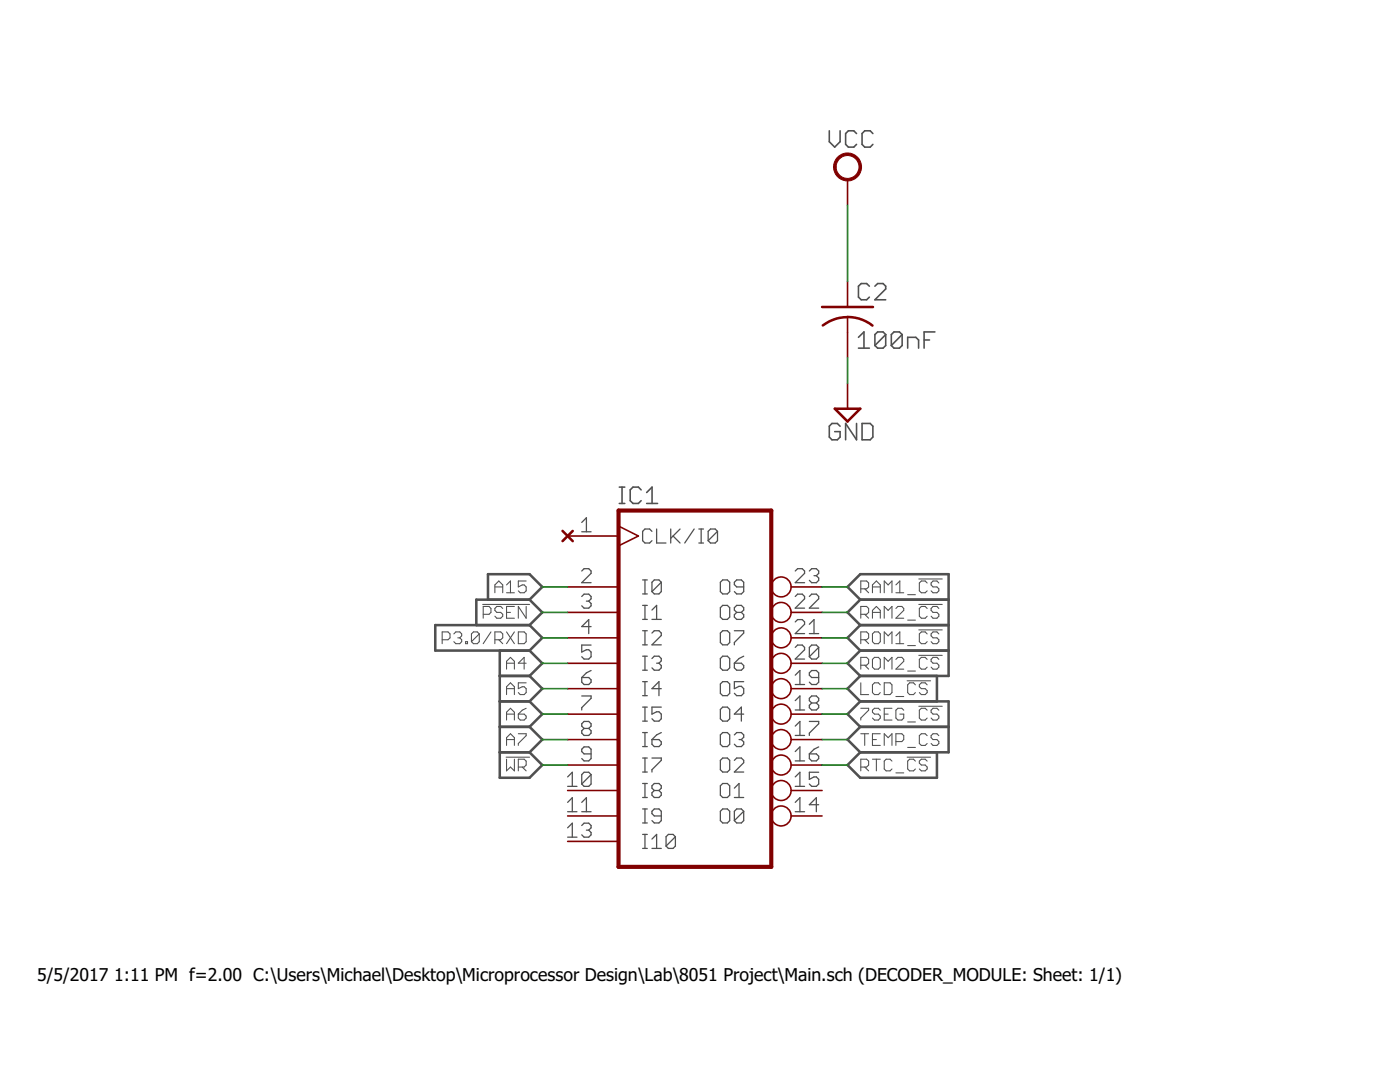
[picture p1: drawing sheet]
<svg xmlns="http://www.w3.org/2000/svg" width="279mm" height="216mm" viewBox="0 0 279 216" stroke-linecap="round" stroke-linejoin="round" font-family="sans-serif">
<g fill="none" stroke="#505050" stroke-width=".32">
<path d="M165.5 26.1v2.2l1.1 1.1 1.1-1.1v-2.2M170.9 26.6l-.5-.5h-1.1l-.5 .5v2.2l.5 .6h1.1l.5-.6M174.2 26.6l-.5-.5h-1.1l-.6 .5v2.2l.6 .6h1.1l.5-.6M173.5 57.1l-.5-.5h-1.1l-.6 .5v2.2l.6 .5h1.1l.5-.5M174.6 57.1l.6-.5h1l.6 .5v.6l-2.2 2.1h2.2M171.3 67.3l1.1-1.1v3.3M171.3 69.5h2.2M176.8 66.8v2.1l-.6 .6h-1l-.6-.6M176.8 66.8l-.6-.6h-1l-.6 .6v2.1M176.8 66.8l-2.2 2.1M180 66.8v2.1l-.5 .6h-1.1l-.5-.6M180 66.8l-.5-.6h-1.1l-.5 .6v2.1"/>
<path d="M180 66.8l-2.1 2.1M181.1 69.5v-2.2h1.7l.5 .5v1.7M184.4 67.8h1.1M186.6 66.2h-2.2v3.3M123.6 97.2h1.1M124.1 97.2v3.3M128 97.7l-.6-.5h-1.1l-.5 .5v2.2l.5 .6h1.1l.6-.6M129.1 98.3l1-1.1v3.3M167.7 85l-.6-.5h-1.1l-.5 .5v2.2l.5 .6h1.1l.6-.6v-1.1h-1.1M170.9 84.5v3.3l-2.1-3.3v3.3M172 84.5h1.7l.5 .5v2.2l-.5 .6h-1.7zM123.6 100.5h1.1"/>
<path d="M129.1 100.5h2.1"/>
</g>
<g fill="none" stroke="#505050" stroke-width=".25">
<path d="M116.1 113.9l.5-.4h.9l.5 .4v.5l-1.9 1.9h1.9M116.1 119l.5-.4h.9l.5 .4v.5l-.5 .5M116.1 104.2l.9-.9v2.8M116.1 106.1h1.9M117 120h.5M117.5 120l.5 .4v.5l-.5 .4h-.9l-.5-.4M128.2 118.5h1M128.2 115.7h1M128.7 115.7v2.8M130.1 106l-.5-.4h-.9l-.5 .4v1.9l.5 .5h.9l.5-.5M131 105.6v2.8h1.9M132 116.2v1.8l-.5 .5h-.9l-.5-.5"/>
<path d="M132 116.2l-.5-.5h-.9l-.5 .5v1.8M132 116.2l-1.9 1.8M133.9 105.6v2.8M134.3 107l1.4 1.4M135.7 105.6l-1.8 1.8M138.5 105.6l-1.8 2.8M139.5 105.6h.9M139.5 108.4h.9M139.9 105.6v2.8M143.2 106l-.5-.4h-.9l-.5 .4v1.9M143.2 106v1.9l-.5 .5h-.9l-.5-.5M143.2 106l-1.9 1.9"/>
<path d="M143.8 116.2l.4-.5h1l.4 .5v1.8l-.4 .5h-1l-.4-.5zM148.4 117.1h-1.4l-.4-.5v-.4l.4-.5h1l.4 .5v1.8l-.4 .5h-1l-.4-.5M158.7 113.9l.5-.4h.9l.5 .4v.5l-1.9 1.9h1.9M158.7 119l.5-.4h.9l.5 .4v.5l-1.9 1.8h1.9M161.5 113.9l.5-.4h.9l.5 .4v.5l-.5 .5M161.5 119l.5-.4h.9l.5 .4v.5l-1.9 1.8h1.9M162.5 114.9h.4M162.9 114.9l.5 .4v.5l-.5 .5h-.9l-.5-.5M116.1 135.2h1.4l.5 .5v.4l-.5 .5h-.9l-.5-.5zM116.1 138.9h1.9v.4l-1.9 1.9v.5M118 128.7h-1.9v1.4l.9-.5h.5l.5 .5v.9l-.5 .5h-.9l-.5-.5M118 125h-1.9l1.4-1.4v2.8"/>
<path d="M118 133.8l-1 .5-.9 .9M128.2 123.6h1M128.2 120.8h1M128.2 128.7h1M128.2 125.9h1M128.2 133.7h1M128.2 130.9h1M128.2 138.8h1M128.2 136h1M128.7 120.8v2.8M128.7 125.9v2.8M128.7 130.9v2.8"/>
<path d="M128.7 136v2.8M130.1 126.3l.5-.4h.9l.5 .4v.5l-1.9 1.9h1.9M130.1 131.4l.5-.5h.9l.5 .5v.5l-.5 .4M130.1 123.6h1.9M130.1 121.7l.9-.9v2.8M131 132.3h.5M131.5 132.3l.5 .5v.5l-.5 .4h-.9l-.5-.4M132 137.4h-1.9l1.4-1.4v2.8M143.8 121.3l.4-.5h1l.4 .5v1.8l-.4 .5h-1l-.4-.5zM143.8 126.3l.4-.4h1l.4 .4v1.9l-.4 .5h-1l-.4-.5zM143.8 131.4l.4-.5h1l.4 .5v1.9l-.4 .4h-1l-.4-.4zM143.8 136.5l.4-.5h1l.4 .5v1.8l-.4 .5h-1l-.4-.5z"/>
<path d="M146.6 125.9h1.8v.4l-1.8 1.9v.5M146.6 132.3h1.4l.4 .5v.5l-.4 .4h-1l-.4-.4zM147 122.2l-.4 .5v.4l.4 .5h1l.4-.5v-.4l-.4-.5M147 122.2l-.4-.5v-.4l.4-.5h1l.4 .5v.4l-.4 .5M147 122.2h1M148.4 136h-1.8v1.4l.9-.5h.5l.4 .5v.9l-.4 .5h-1l-.4-.5M148.4 130.9l-.9 .5-.9 .9M158.7 129.2l.5-.5h.9l.5 .5v.4l-1.9 1.9h1.9M158.7 136.6h1.9M158.7 134.7l.9-.9v2.8M158.7 139.8l.9-.9v2.8M158.7 124.1l.5-.5h.9l.5 .5v.5l-1.9 1.8h1.9"/>
<path d="M161.5 126.4h1.9M161.5 124.6l1-1v2.8M163.4 129.2l-.5-.5h-.9l-.5 .5v1.8M163.4 129.2v1.8l-.5 .5h-.9l-.5-.5M163.4 135.2h-1.4l-.5-.5v-.4l.5-.5h.9l.5 .5v1.8l-.5 .5h-.9l-.5-.5M163.4 129.2l-1.9 1.8M113.3 155l.9-.9v2.8M113.3 156.9h1.8M116.6 145.4l-.5-.5v-.5l.5-.4h.9l.5 .4v.5l-.5 .5M116.6 145.4l-.5 .4v.5l.5 .4h.9l.5-.4v-.5l-.5-.4M116.6 145.4h.9M118 150.4h-1.4l-.5-.4v-.5l.5-.5h.9l.5 .5v1.9l-.5 .4h-.9l-.5-.4"/>
<path d="M118 154.6v1.8l-.5 .5h-.9l-.5-.5M118 154.6l-.5-.5h-.9l-.5 .5v1.8M118 154.6l-1.9 1.8M128.2 143.9h1M128.2 141.1h1M128.2 149h1M128.2 146.2h1M128.2 154.1h1M128.2 151.3h1M128.2 159.1h1M128.2 156.3h1M128.7 141.1v2.8"/>
<path d="M128.7 146.2v2.8M128.7 151.3v2.8M128.7 156.3v2.8M130.1 147.6h1.4l.5 .4v.5l-.5 .5h-.9l-.5-.5zM130.1 151.3h1.9v.4l-1.9 1.9v.5M130.6 157.7l-.5-.4v-.5l.5-.5h.9l.5 .5v.5l-.5 .4M130.6 157.7l-.5 .5v.5l.5 .4h.9l.5-.4v-.5l-.5-.5M130.6 157.7h.9M132 141.1h-1.9v1.4l.9-.5h.5l.5 .5v.9l-.5 .5h-.9l-.5-.5M132 146.2l-1 .4-.9 1M143.8 141.6l.4-.5h1l.4 .5v1.8l-.4 .5h-1l-.4-.5zM143.8 146.6l.4-.4h1l.4 .4v1.9l-.4 .5h-1l-.4-.5z"/>
<path d="M143.8 156.8l.4-.5h1l.4 .5v1.9l-.4 .4h-1l-.4-.4zM143.8 151.7l.4-.4h1l.4 .4v1.9l-.4 .5h-1l-.4-.5zM146.6 146.6l.4-.4h1l.4 .4v.5l-.4 .5M146.6 151.7l.4-.4h1l.4 .4v.5l-1.8 1.9h1.8M146.6 159.1h1.8M146.6 157.3l.9-1v2.8M147.5 147.6h.5M148 147.6l.4 .4v.5l-.4 .5h-1l-.4-.5M148.4 142.5h-1.8l1.4-1.4v2.8M158.7 146.7h1.9M158.7 151.8h1.9M158.7 156.9h1.9"/>
<path d="M158.7 155l.9-.9v2.8M158.7 144.9l.9-.9v2.7M158.7 150l.9-1v2.8M158.7 141.7h1.9M161.5 144h1.9v.4l-1.9 1.9v.4M161.5 150.4h1.4l.5 .5v.5l-.5 .4h-.9l-.5-.4zM162 140.3l-.5-.5v-.5l.5-.4h.9l.5 .4v.5l-.5 .5M162 140.3l-.5 .4v.5l.5 .5h.9l.5-.5v-.5l-.5-.4M162 140.3h.9M163.4 154.1h-1.9v1.4l1-.5h.4l.5 .5v.9l-.5 .5h-.9l-.5-.5M163.4 149l-.9 .5-1 .9M113.3 160.1l.9-.9v2.8"/>
<path d="M113.3 165.2l.9-.9v2.7M113.3 162h1.8M113.3 167h1.8M116.1 164.7l.5-.4h.9l.5 .4v.5l-.5 .5M116.1 162h1.9M116.1 160.1l.9-.9v2.8M117 165.7h.5M117.5 165.7l.5 .4v.5l-.5 .4h-.9l-.5-.4M128.2 164.2h1M128.2 161.4h1M128.2 169.3h1M128.2 166.5h1"/>
<path d="M128.7 161.4v2.8M128.7 166.5v2.8M130.1 167.4l.9-.9v2.8M130.1 169.3h1.9M132 162.8h-1.4l-.5-.5v-.4l.5-.5h.9l.5 .5v1.8l-.5 .5h-.9l-.5-.5M134.8 167v1.8l-.5 .5h-.9l-.5-.5M134.8 167l-.5-.5h-.9l-.5 .5v1.8M134.8 167l-1.9 1.8M143.8 161.9l.4-.5h1l.4 .5v1.8l-.4 .5h-1l-.4-.5zM148.4 161.9v1.8l-.4 .5h-1l-.4-.5M148.4 161.9l-.4-.5h-1l-.4 .5v1.8M148.4 161.9l-1.8 1.8"/>
<path d="M158.7 160.1l.9-.9v2.8M158.7 162h1.9M163.4 160.6h-1.9l1.4-1.4v2.8"/>
</g>
<g fill="none" stroke="#505050" stroke-width=".51">
<path d="M97.4 119.7v-5.1h8.3l2.5 2.5-2.5 2.6M105.7 119.7h-10.6v5M105.7 119.7l2.5 2.5-2.5 2.5M171.7 119.7h17.6M171.7 119.7l-2.6-2.6 2.6-2.5h17.6v20.3h-17.6M171.7 119.7l-2.6 2.5 2.6 2.5M99.7 134.9h6M99.7 140h6M99.7 129.8v25.4h6l2.5-2.5-2.5-2.6M105.7 124.7h-18.8v5.1h18.8M105.7 124.7l2.5 2.6-2.5 2.5M105.7 129.8l2.5 2.6-2.5 2.5"/>
<path d="M105.7 134.9l2.5 2.5-2.5 2.6M105.7 140l2.5 2.5-2.5 2.5M171.7 124.7h17.6M171.7 140h17.6v10.1h-17.6M171.7 129.8l-2.6 2.6 2.6 2.5M171.7 129.8h17.6M171.7 134.9l-2.6 2.5 2.6 2.6M171.7 140l-2.6 2.5 2.6 2.5M171.7 124.7l-2.6 2.6 2.6 2.5M187 134.9v5.1M99.7 145h6M99.7 150.1h6"/>
<path d="M105.7 145l2.5 2.6-2.5 2.5M171.7 150.1l-2.6 2.6 2.6 2.5h15.3v-5.1M171.7 145h17.6M171.7 145l-2.6 2.6 2.6 2.5"/>
</g>
<g fill="none" stroke="#505050" stroke-width=".21">
<path d="M98.8 118.3v-1.6l.7-.8 .8 .8v1.6M98.8 117.1h1.5M101.1 116.7l.8-.8v2.4M101.1 118.3h1.6M105 115.9h-1.6v1.2l.8-.4h.4l.4 .4v.8l-.4 .4h-.8l-.4-.4M171.8 117.5h1.2l.4-.4v-.8l-.4-.4h-1.2v2.4M172.6 117.5l.8 .8M174.1 117.1h1.6M174.1 118.3v-1.6l.8-.8 .8 .8v1.6M176.5 118.3v-2.4l.7 .8 .8-.8v2.4M178.8 118.3h1.6M178.8 116.7l.8-.8v2.4"/>
<path d="M181.1 118.7h1.6M183.4 115.5h4.6M185 116.3l-.4-.4h-.7l-.4 .4v1.6l.4 .4h.7l.4-.4M187.4 116.3l-.4-.4h-.8l-.4 .4v.4l.4 .4h.8l.4 .4v.4l-.4 .4h-.8l-.4-.4M88.2 127.7h1.2l.4-.4v-.8l-.4-.4h-1.2v2.3M90.6 126.5l.4-.4h.8l.3 .4v.4l-.3 .4M91.4 127.3h.4M91.8 127.3l.3 .4v.3l-.3 .4h-.8l-.4-.4M92.9 128h.4v.4h-.4zM95.7 126.5l-.5-.4h-.7l-.4 .4v1.5M95.7 126.5v1.5l-.5 .4h-.7l-.4-.4M95.7 126.5l-1.6 1.5"/>
<path d="M96.3 120.6h9.4M96.4 122.6h1.2l.4-.4v-.8l-.4-.4h-1.2v2.4M98 126.1l-1.6 2.3M98.8 127.7h1.1l.4-.4v-.8l-.4-.4h-1.1v2.3M99.5 127.7l.8 .7M100.3 121.4l-.4-.4h-.8l-.3 .4v.4l.3 .4h.8l.4 .4v.4l-.4 .4h-.8l-.3-.4M101.1 122.2h.8M101.1 133.5v-1.5l.8-.8 .8 .8v1.5M101.1 138.6v-1.6l.8-.8 .8 .8v1.6M101.1 132.3h1.6M101.1 137.4h1.6M101.1 126.1l1.6 2.3"/>
<path d="M102.7 121h-1.6v2.4h1.6M102.7 126.1l-1.6 2.3M103.4 126.1h1.2l.4 .4v1.5l-.4 .4h-1.2zM105 121v2.4l-1.6-2.4v2.4M105 136.2h-1.6v1.2l.8-.4h.4l.4 .4v.8l-.4 .4h-.8l-.4-.4M105 132.3h-1.6l1.2-1.1v2.3M171.8 122.6h1.2l.4-.4v-.8l-.4-.4h-1.2v2.4M171.8 127.7h1.2l.4-.4v-.8l-.4-.4h-1.2v2.3M171.8 132.7h1.2l.4-.4v-.7l-.4-.4h-1.2v2.3M171.8 136.2v2.4h1.6M172.6 122.6l.8 .8M172.6 132.7l.8 .8"/>
<path d="M172.6 127.7l.8 .7M174.1 122.2h1.6M174.1 123.4v-1.6l.8-.8 .8 .8v1.6M174.5 126.1h.8l.4 .4v1.5l-.4 .4h-.8l-.4-.4v-1.5zM174.5 131.2h.8l.4 .4v1.5l-.4 .4h-.8l-.4-.4v-1.5zM175.7 136.7l-.4-.5h-.8l-.4 .5v1.5l.4 .4h.8l.4-.4M176.5 123.4v-2.4l.7 .8 .8-.8v2.4M176.5 128.4v-2.3l.7 .8 .8-.8v2.3M176.5 133.5v-2.3l.7 .8 .8-.8v2.3M176.5 136.2h1.1l.4 .5v1.5l-.4 .4h-1.1zM178.8 121.4l.4-.4h.8l.4 .4v.4l-1.6 1.6h1.6M178.8 126.9l.8-.8v2.3"/>
<path d="M178.8 131.6l.4-.4h.8l.4 .4v.4l-1.6 1.5h1.6M178.8 139h1.6M178.8 128.4h1.6M181 135.8h4.7M181.1 123.7h1.6M181.1 133.9h1.6M181.1 128.8h1.6M182.7 136.7l-.4-.5h-.8l-.4 .5v1.5l.4 .4h.8l.4-.4M183.4 120.6h4.6M183.4 130.8h4.6M183.4 125.7h4.6M185 121.4l-.4-.4h-.7l-.4 .4v1.6l.4 .4h.7l.4-.4"/>
<path d="M185 126.5l-.4-.4h-.7l-.4 .4v1.5l.4 .4h.7l.4-.4M185 131.6l-.4-.4h-.7l-.4 .4v1.5l.4 .4h.7l.4-.4M185 136.7l-.4-.5h-.7l-.4 .5v.3l.4 .4h.7l.4 .4v.4l-.4 .4h-.7l-.4-.4M187.4 121.4l-.4-.4h-.8l-.4 .4v.4l.4 .4h.8l.4 .4v.4l-.4 .4h-.8l-.4-.4M187.4 126.5l-.4-.4h-.8l-.4 .4v.4l.4 .4h.8l.4 .4v.3l-.4 .4h-.8l-.4-.4M187.4 131.6l-.4-.4h-.8l-.4 .4v.4l.4 .3h.8l.4 .4v.4l-.4 .4h-.8l-.4-.4M101 151.1h4.7M101.1 143.7v-1.6l.8-.8 .8 .8v1.6M101.1 148.7v-1.5l.8-.8 .8 .8v1.5M101.1 151.5v2.3l.8-.7 .8 .7v-2.3M101.1 142.5h1.6M101.1 147.6h1.6"/>
<path d="M103.4 142.5h1.2l.4 .4v.4l-.4 .4h-.8l-.4-.4zM103.4 146.4h1.6v.4l-1.6 1.6v.3M103.4 153.1h1.2l.4-.4v-.8l-.4-.4h-1.2v2.3M104.2 153.1l.8 .7M105 141.3l-.8 .4-.8 .8M171.8 141.3h1.6v.4l-1.6 1.6v.4M171.8 153.1h1.2l.4-.4v-.8l-.4-.4h-1.2v2.3M171.8 146.4h1.6M172.6 153.1l.8 .7M172.6 146.4v2.3M174.1 151.5h1.6M174.1 147.6h.8"/>
<path d="M174.9 151.5v2.3M175.7 141.7l-.4-.4h-.8l-.4 .4v.4l.4 .4h.8l.4 .4v.4l-.4 .4h-.8l-.4-.4M175.7 146.4h-1.6v2.3h1.6M176.5 148.7v-2.3l.7 .8 .8-.8v2.3M176.5 142.5h.7M178 141.3h-1.5v2.4h1.5M178 151.9l-.4-.4h-.8l-.3 .4v1.5l.3 .4h.8l.4-.4M178.8 148h1.2l.4-.4v-.8l-.4-.4h-1.2v2.3M178.8 154.2h1.6M180.4 141.7l-.4-.4h-.8l-.4 .4v1.6l.4 .4h.8l.4-.4v-.8h-.8M181 151.1h4.7M181.1 144.1h1.6"/>
<path d="M181.1 149.1h1.6M182.7 151.9l-.4-.4h-.8l-.4 .4v1.5l.4 .4h.8l.4-.4M183.4 140.9h4.6M185 141.7l-.4-.4h-.7l-.4 .4v1.6l.4 .4h.7l.4-.4M185 146.8l-.4-.4h-.7l-.4 .4v1.6l.4 .3h.7l.4-.3M185 151.9l-.4-.4h-.7l-.4 .4v.4l.4 .4h.7l.4 .4v.3l-.4 .4h-.7l-.4-.4M187.4 141.7l-.4-.4h-.8l-.4 .4v.4l.4 .4h.8l.4 .4v.4l-.4 .4h-.8l-.4-.4M187.4 146.8l-.4-.4h-.8l-.4 .4v.4l.4 .4h.8l.4 .4v.4l-.4 .3h-.8l-.4-.3"/>
</g>
<path d="M123.4 101.9h30.5v71.1h-30.5z" fill="none" stroke="#800000" stroke-width=".83"/>
<g fill="none" stroke="#800000" stroke-width=".32">
<path d="M169.1 35.9v5M169.1 56.2v5.1M169.1 63.3v8.1M169.1 76.5v5.1M113.3 117.1h10.1M113.3 107h10.1M123.4 105l4 2-4 1.9M157.9 117.1h6.2M113.3 122.2h10.1M113.3 127.3h10.1M113.3 132.4h10.1M113.3 137.4h10.1"/>
<path d="M157.9 122.2h6.2M157.9 127.3h6.2M157.9 132.4h6.2M157.9 137.4h6.2M113.3 142.5h10.1M113.3 147.6h10.1M113.3 152.7h10.1M113.3 157.7h10.1M157.9 142.5h6.2M157.9 147.6h6.2M157.9 152.7h6.2M157.9 157.7h6.2"/>
<path d="M113.3 162.8h10.1M113.3 167.9h10.1M157.9 162.8h6.2"/>
<circle cx="155.9" cy="117.1" r="1.99"/>
<circle cx="155.9" cy="132.4" r="1.99"/>
<circle cx="155.9" cy="137.4" r="1.99"/>
<circle cx="155.9" cy="127.3" r="1.99"/>
<circle cx="155.9" cy="122.2" r="1.99"/>
<circle cx="155.9" cy="157.7" r="1.99"/>
<circle cx="155.9" cy="147.6" r="1.99"/>
<circle cx="155.9" cy="152.7" r="1.99"/>
<circle cx="155.9" cy="142.5" r="1.99"/>
<circle cx="155.9" cy="162.8" r="1.99"/>
</g>
<path d="M164.1 61.3h10.1M164.2 64.9a8.1 8.1 0 0 1 9.9 .1M166.6 81.6h5.1l-2.6 2.5zM112.3 105.9l2 2.1M114.3 105.9l-2 2.1" fill="none" stroke="#800000" stroke-width=".51"/>
<path d="M167 31.5a2.79 2.79 0 0 1 4.5 .3 2.79 2.79 0 0 1-1.6 4.2 2.79 2.79 0 0 1-3.6-2.7h.6a2.29 2.29 0 0 1 3.2-2.1 2.29 2.29 0 0 1 .4 3.9 2.29 2.29 0 0 1-3.6-1.4v-.4h-.6a2.98 2.98 0 0 1 .7-1.8z" fill-rule="evenodd" fill="#800000" stroke="#800000" stroke-width=".2"/>
<g fill="none" stroke="#008000" stroke-width=".32">
<path d="M169.1 40.9v15.3M169.1 71.4v5.1M108.2 117.1h5.1M164.1 117.1h5M108.2 122.2h5.1M108.2 132.4h5.1M108.2 137.4h5.1M108.2 127.3h5.1M164.1 122.2h5M164.1 132.4h5M164.1 137.4h5M164.1 127.3h5"/>
<path d="M108.2 142.5h5.1M108.2 152.7h5.1M108.2 147.6h5.1M164.1 142.5h5M164.1 152.7h5M164.1 147.6h5"/>
</g>
<g font-size="3.5">
<text x="7.4" y="195.8">5/5/2017</text>
<text x="22.8" y="195.8">1:11 PM f=2.00 C:\Users\Michael\Desktop\Microprocessor Design\Lab\8051 Project\Main.sch (DECODER_MODULE: Sheet: 1/1)</text>
</g>
</svg>
